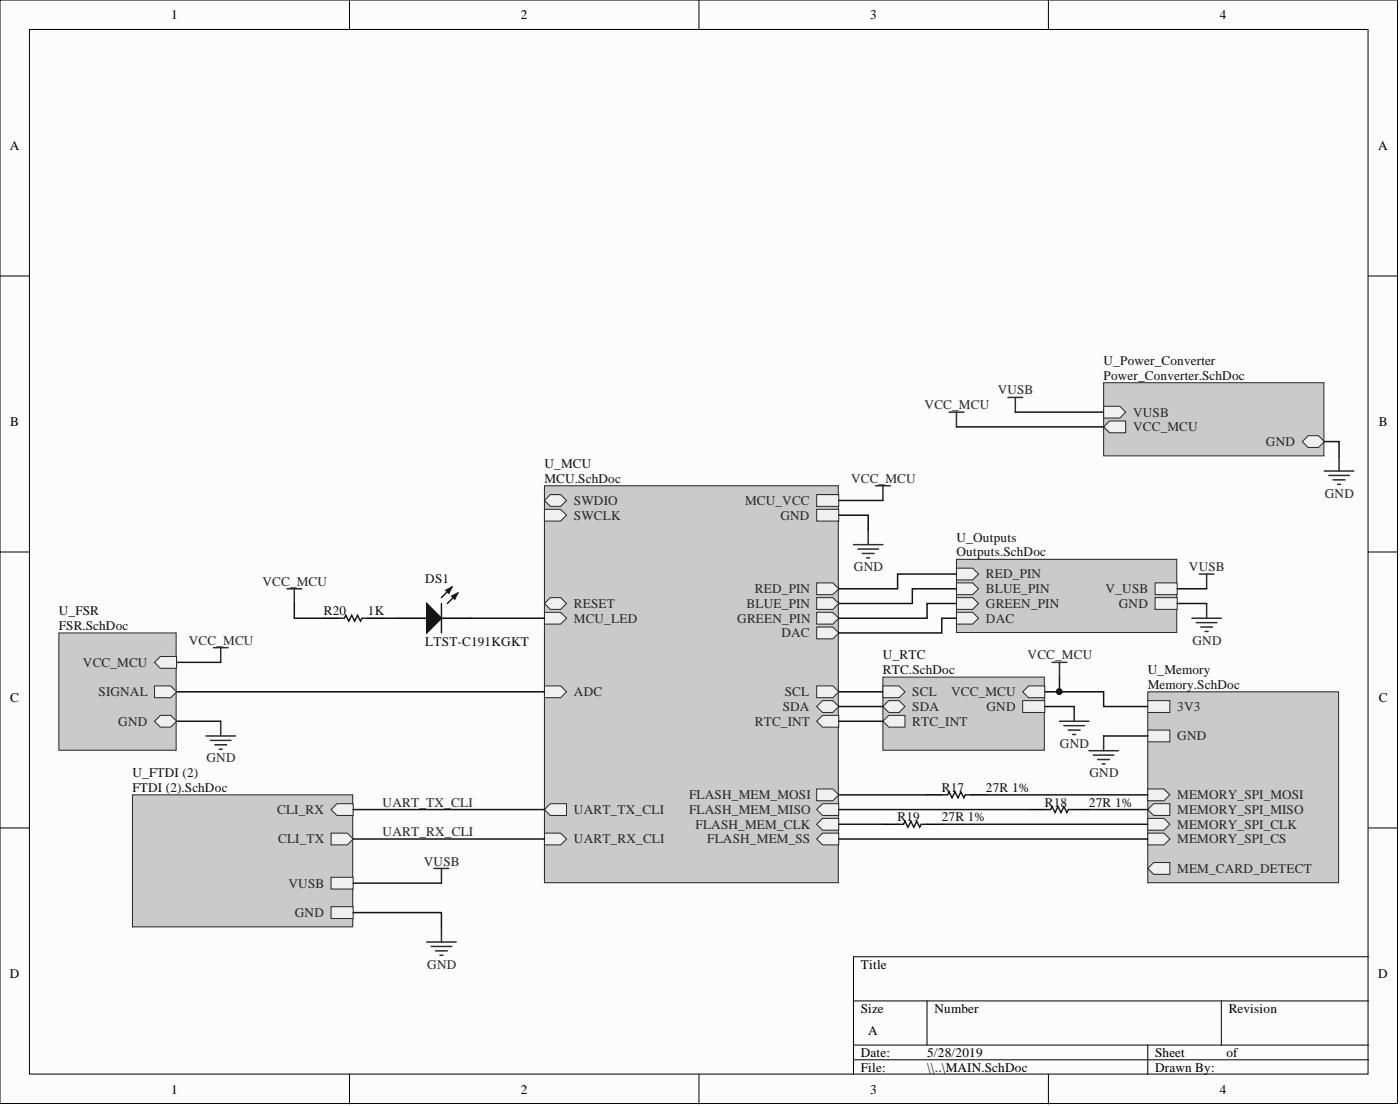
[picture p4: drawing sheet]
<svg xmlns="http://www.w3.org/2000/svg" width="241mm" height="190mm" viewBox="0 0 241 190" stroke-linecap="round" stroke-linejoin="round" font-family="sans-serif">
<g fill="#fcfcfc" stroke="#000" stroke-width=".17">
<path d="M0 0h240.9v190.1h-240.9z"/>
<path d="M5.1 5.1h230.7v179.9h-230.7z"/>
</g>
<g fill="none" stroke="#000" stroke-width=".17">
<path d="M60.2 0v5.1M120.5 0v5.1M180.7 0v5.1M0 47.5h5.1M235.9 47.5h5M0 95.1h5.1M235.9 95.1h5M0 142.6h5.1M235.9 142.6h5M147.1 172.4h88.8M159.8 172.4v7.6M210.5 172.4v7.6"/>
<path d="M235.9 164.8h-88.8v20.3M60.2 185.1v5M120.5 185.1v5M147.1 180h88.8M147.1 182.5h88.8M180.7 185.1v5M197.8 180v5.1"/>
</g>
<path d="M93.8 83.7h50.7v68.3h-50.7z" fill="#cacaca" stroke="#262626" stroke-width=".17"/>
<path d="M93.8 86.2l1.1-1h1.7l1 1-1 1h-1.7z" fill-rule="evenodd" fill="#f0f0f0"/>
<path d="M93.8 86.2l1.1-1h1.7l1 1-1 1h-1.7z" fill="none" stroke="#262626" stroke-width=".17"/>
<path d="M93.8 87.7h2.8l1 1-1 1.1h-2.8z" fill-rule="evenodd" fill="#f0f0f0"/>
<path d="M93.8 87.7h2.8l1 1-1 1.1h-2.8z" fill="none" stroke="#262626" stroke-width=".17"/>
<path d="M93.8 139.4l1.1-1h2.7v2.1h-2.7z" fill-rule="evenodd" fill="#f0f0f0"/>
<path d="M93.8 139.4l1.1-1h2.7v2.1h-2.7z" fill="none" stroke="#262626" stroke-width=".17"/>
<path d="M93.8 143.5h2.8l1 1-1 1h-2.8z" fill-rule="evenodd" fill="#f0f0f0"/>
<path d="M93.8 143.5h2.8l1 1-1 1h-2.8z" fill="none" stroke="#262626" stroke-width=".17"/>
<path d="M140.8 144.5l1-1h2.8v2h-2.8z" fill-rule="evenodd" fill="#f0f0f0"/>
<path d="M140.8 144.5l1-1h2.8v2h-2.8z" fill="none" stroke="#262626" stroke-width=".17"/>
<path d="M140.8 142l1-1h2.8v2h-2.8z" fill-rule="evenodd" fill="#f0f0f0"/>
<path d="M140.8 142l1-1h2.8v2h-2.8z" fill="none" stroke="#262626" stroke-width=".17"/>
<path d="M140.8 139.4l1-1h2.8v2.1h-2.8z" fill-rule="evenodd" fill="#f0f0f0"/>
<path d="M140.8 139.4l1-1h2.8v2.1h-2.8z" fill="none" stroke="#262626" stroke-width=".17"/>
<path d="M140.8 135.9h2.8l1 1-1 1h-2.8z" fill-rule="evenodd" fill="#f0f0f0"/>
<path d="M140.8 135.9h2.8l1 1-1 1h-2.8z" fill="none" stroke="#262626" stroke-width=".17"/>
<path d="M93.8 103.9l1.1-1h1.7l1 1-1 1.1h-1.7z" fill-rule="evenodd" fill="#f0f0f0"/>
<path d="M93.8 103.9l1.1-1h1.7l1 1-1 1.1h-1.7z" fill="none" stroke="#262626" stroke-width=".17"/>
<path d="M93.8 105.5h2.8l1 1-1 1h-2.8z" fill-rule="evenodd" fill="#f0f0f0"/>
<path d="M93.8 105.5h2.8l1 1-1 1h-2.8z" fill="none" stroke="#262626" stroke-width=".17"/>
<path d="M140.8 85.2h3.8v2h-3.8z" fill-rule="evenodd" fill="#f0f0f0"/>
<path d="M140.8 85.2h3.8v2h-3.8z" fill="none" stroke="#262626" stroke-width=".17"/>
<path d="M140.8 87.7h3.8v2.1h-3.8z" fill-rule="evenodd" fill="#f0f0f0"/>
<path d="M140.8 87.7h3.8v2.1h-3.8z" fill="none" stroke="#262626" stroke-width=".17"/>
<path d="M140.8 121.7l1-1h1.8l1 1-1 1h-1.8z" fill-rule="evenodd" fill="#f0f0f0"/>
<path d="M140.8 121.7l1-1h1.8l1 1-1 1h-1.8z" fill="none" stroke="#262626" stroke-width=".17"/>
<path d="M140.8 118.1h2.8l1 1.1-1 1h-2.8z" fill-rule="evenodd" fill="#f0f0f0"/>
<path d="M140.8 118.1h2.8l1 1.1-1 1h-2.8z" fill="none" stroke="#262626" stroke-width=".17"/>
<path d="M140.8 108h2.8l1 1-1 1h-2.8z" fill-rule="evenodd" fill="#f0f0f0"/>
<path d="M140.8 108h2.8l1 1-1 1h-2.8z" fill="none" stroke="#262626" stroke-width=".17"/>
<path d="M140.8 100.4h2.8l1 1-1 1h-2.8z" fill-rule="evenodd" fill="#f0f0f0"/>
<path d="M140.8 100.4h2.8l1 1-1 1h-2.8z" fill="none" stroke="#262626" stroke-width=".17"/>
<path d="M140.8 105.5h2.8l1 1-1 1h-2.8z" fill-rule="evenodd" fill="#f0f0f0"/>
<path d="M140.8 105.5h2.8l1 1-1 1h-2.8z" fill="none" stroke="#262626" stroke-width=".17"/>
<path d="M140.8 102.9h2.8l1 1-1 1.1h-2.8z" fill-rule="evenodd" fill="#f0f0f0"/>
<path d="M140.8 102.9h2.8l1 1-1 1.1h-2.8z" fill="none" stroke="#262626" stroke-width=".17"/>
<path d="M93.8 118.1h2.8l1 1.1-1 1h-2.8z" fill-rule="evenodd" fill="#f0f0f0"/>
<path d="M93.8 118.1h2.8l1 1.1-1 1h-2.8z" fill="none" stroke="#262626" stroke-width=".17"/>
<path d="M140.8 124.2l1-1h2.8v2h-2.8z" fill-rule="evenodd" fill="#f0f0f0"/>
<path d="M140.8 124.2l1-1h2.8v2h-2.8z" fill="none" stroke="#262626" stroke-width=".17"/>
<path d="M197.8 119.2h32.9v32.8h-32.9z" fill="#cacaca" stroke="#262626" stroke-width=".17"/>
<path d="M197.8 135.9h2.8l1 1-1 1h-2.8z" fill-rule="evenodd" fill="#f0f0f0"/>
<path d="M197.8 135.9h2.8l1 1-1 1h-2.8z" fill="none" stroke="#262626" stroke-width=".17"/>
<path d="M197.8 139.4l1-1h2.8v2.1h-2.8z" fill-rule="evenodd" fill="#f0f0f0"/>
<path d="M197.8 139.4l1-1h2.8v2.1h-2.8z" fill="none" stroke="#262626" stroke-width=".17"/>
<path d="M197.8 141h2.8l1 1-1 1h-2.8z" fill-rule="evenodd" fill="#f0f0f0"/>
<path d="M197.8 141h2.8l1 1-1 1h-2.8z" fill="none" stroke="#262626" stroke-width=".17"/>
<path d="M197.8 143.5h2.8l1 1-1 1h-2.8z" fill-rule="evenodd" fill="#f0f0f0"/>
<path d="M197.8 143.5h2.8l1 1-1 1h-2.8z" fill="none" stroke="#262626" stroke-width=".17"/>
<path d="M197.8 149.6l1-1h2.8v2h-2.8z" fill-rule="evenodd" fill="#f0f0f0"/>
<path d="M197.8 149.6l1-1h2.8v2h-2.8z" fill="none" stroke="#262626" stroke-width=".17"/>
<path d="M197.8 125.8h3.8v2h-3.8z" fill-rule="evenodd" fill="#f0f0f0"/>
<path d="M197.8 125.8h3.8v2h-3.8z" fill="none" stroke="#262626" stroke-width=".17"/>
<path d="M197.8 120.7h3.8v2h-3.8z" fill-rule="evenodd" fill="#f0f0f0"/>
<path d="M197.8 120.7h3.8v2h-3.8z" fill="none" stroke="#262626" stroke-width=".17"/>
<g fill="none" stroke="#262626" stroke-width=".25">
<path d="M147.1 93.8h5.1M147.9 94.6h3.5M148.6 95.3h2.1M149.4 96.1h.5M149.6 91.3v2.5M187.7 129.3h5.1M188.4 130.1h3.6M189.2 130.8h2M190 131.6h.5M190.2 126.8v2.5M74.8 149.6h2.6M76.1 149.6v2.5"/>
<path d="M76.1 159.7v2.6M73.6 162.3h5M74.3 163h3.6M75.1 163.8h2M75.8 164.5h.5"/>
</g>
<path d="M68.5 106.5h5.1M76.1 106.5h5.1M159.8 136.9h2.5M167.4 136.9h2.5M177.5 139.4h2.6M185.1 139.4h2.6M152.2 142h2.5M159.8 142h2.5" fill="none" stroke="#000" stroke-width=".25"/>
<path d="M162.3 136.9h1l.3-.5 .5 1 .5-1 .5 1 .5-1 .5 1 .3-.5h1M180.1 139.4h1l.2-.5 .5 1 .6-1 .5 1 .5-1 .5 1 .2-.5h1M154.7 142h1l.3-.5 .5 1 .5-1 .5 1 .5-1 .5 1 .3-.5h1" fill="none" stroke="#1c1c1c" stroke-width=".25"/>
<path d="M73.6 103.9l2.5 2.6-2.5 2.5z" fill="#1c1c1c"/>
<path d="M73.6 103.9l2.5 2.6-2.5 2.5zM77.9 101.2l-1.8 1.7M78.9 102.2l-1.8 1.7" fill="none" stroke="#1c1c1c" stroke-width=".25"/>
<path d="M77.9 102.7l1-.5-.5 1z" fill="#1c1c1c"/>
<path d="M77.9 102.7l1-.5-.5 1z" fill="none" stroke="#1c1c1c" stroke-width=".25"/>
<path d="M76.8 101.7l1.1-.5-.5 1z" fill="#1c1c1c"/>
<path d="M58.3 106.5h1l.3-.5 .5 1 .5-1 .5 1 .5-1 .5 1 .3-.5h1M76.1 103.9v5.1M76.8 101.7l1.1-.5-.5 1z" fill="none" stroke="#1c1c1c" stroke-width=".25"/>
<path d="M55.8 106.5h2.5M63.4 106.5h2.5" fill="none" stroke="#000" stroke-width=".25"/>
<path d="M150.9 83.7h2.5M152.2 83.7v2.5M49.5 101.4h2.5M50.7 101.4v2.5" fill="none" stroke="#262626" stroke-width=".25"/>
<path d="M152.2 116.6h27.8v12.6h-27.8z" fill="#cacaca" stroke="#262626" stroke-width=".17"/>
<path d="M152.2 118.1h2.8l1 1.1-1 1h-2.8z" fill-rule="evenodd" fill="#f0f0f0"/>
<path d="M152.2 118.1h2.8l1 1.1-1 1h-2.8z" fill="none" stroke="#262626" stroke-width=".17"/>
<path d="M152.2 124.2l1-1h2.8v2h-2.8z" fill-rule="evenodd" fill="#f0f0f0"/>
<path d="M152.2 124.2l1-1h2.8v2h-2.8z" fill="none" stroke="#262626" stroke-width=".17"/>
<path d="M152.2 121.7l1-1h1.8l1 1-1 1h-1.8z" fill-rule="evenodd" fill="#f0f0f0"/>
<path d="M152.2 121.7l1-1h1.8l1 1-1 1h-1.8z" fill="none" stroke="#262626" stroke-width=".17"/>
<path d="M176.3 119.2l1-1.1h2.8v2.1h-2.8z" fill-rule="evenodd" fill="#f0f0f0"/>
<path d="M176.3 119.2l1-1.1h2.8v2.1h-2.8z" fill="none" stroke="#262626" stroke-width=".17"/>
<path d="M176.3 120.7h3.8v2h-3.8z" fill-rule="evenodd" fill="#f0f0f0"/>
<path d="M176.3 120.7h3.8v2h-3.8z" fill="none" stroke="#262626" stroke-width=".17"/>
<path d="M164.9 96.3h37.9v12.6h-37.9z" fill="#cacaca" stroke="#262626" stroke-width=".17"/>
<path d="M164.9 97.9h2.7l1.1 1-1.1 1h-2.7z" fill-rule="evenodd" fill="#f0f0f0"/>
<path d="M164.9 97.9h2.7l1.1 1-1.1 1h-2.7z" fill="none" stroke="#262626" stroke-width=".17"/>
<path d="M164.9 100.4h2.7l1.1 1-1.1 1h-2.7z" fill-rule="evenodd" fill="#f0f0f0"/>
<path d="M164.9 100.4h2.7l1.1 1-1.1 1h-2.7z" fill="none" stroke="#262626" stroke-width=".17"/>
<path d="M164.9 102.9h2.7l1.1 1-1.1 1.1h-2.7z" fill-rule="evenodd" fill="#f0f0f0"/>
<path d="M164.9 102.9h2.7l1.1 1-1.1 1.1h-2.7z" fill="none" stroke="#262626" stroke-width=".17"/>
<path d="M164.9 105.5h2.7l1.1 1-1.1 1h-2.7z" fill-rule="evenodd" fill="#f0f0f0"/>
<path d="M164.9 105.5h2.7l1.1 1-1.1 1h-2.7z" fill="none" stroke="#262626" stroke-width=".17"/>
<path d="M199.1 100.4h3.8v2h-3.8z" fill-rule="evenodd" fill="#f0f0f0"/>
<path d="M199.1 100.4h3.8v2h-3.8z" fill="none" stroke="#262626" stroke-width=".17"/>
<path d="M199.1 102.9h3.8v2.1h-3.8z" fill-rule="evenodd" fill="#f0f0f0"/>
<path d="M199.1 102.9h3.8v2.1h-3.8z" fill="none" stroke="#262626" stroke-width=".17"/>
<path d="M190.2 65.9h38v12.6h-38z" fill="#cacaca" stroke="#262626" stroke-width=".17"/>
<path d="M190.2 70h2.8l1 1-1 1h-2.8z" fill-rule="evenodd" fill="#f0f0f0"/>
<path d="M190.2 70h2.8l1 1-1 1h-2.8z" fill="none" stroke="#262626" stroke-width=".17"/>
<path d="M190.2 73.5l1-1h2.8v2h-2.8z" fill-rule="evenodd" fill="#f0f0f0"/>
<path d="M190.2 73.5l1-1h2.8v2h-2.8z" fill="none" stroke="#262626" stroke-width=".17"/>
<path d="M224.5 76.1l1-1.1h1.7l1.1 1.1-1.1 1h-1.7z" fill-rule="evenodd" fill="#f0f0f0"/>
<path d="M224.5 76.1l1-1.1h1.7l1.1 1.1-1.1 1h-1.7z" fill="none" stroke="#262626" stroke-width=".17"/>
<g fill="none" stroke="#262626" stroke-width=".25">
<path d="M163.6 71h2.5M164.9 71v2.5M173.7 68.5h2.6M175 68.5v2.5M206.7 98.9h2.5M208 98.9v2.5M181.3 114.1h2.6M182.6 114.1v2.5M205.4 106.5h5.1M206.2 107.2h3.5M207 108h2M207.7 108.8h.5"/>
<path d="M208 103.9v2.6M182.6 124.2h5.1M183.4 125h3.5M184.1 125.8h2.1M184.9 126.5h.5M185.1 121.7v2.5"/>
</g>
<path d="M10.1 109h20.3v20.2h-20.3z" fill="#cacaca" stroke="#262626" stroke-width=".17"/>
<path d="M26.6 114.1l1-1h2.8v2h-2.8z" fill-rule="evenodd" fill="#f0f0f0"/>
<path d="M26.6 114.1l1-1h2.8v2h-2.8z" fill="none" stroke="#262626" stroke-width=".17"/>
<path d="M26.6 118.1h2.8l1 1.1-1 1h-2.8z" fill-rule="evenodd" fill="#f0f0f0"/>
<path d="M26.6 118.1h2.8l1 1.1-1 1h-2.8z" fill="none" stroke="#262626" stroke-width=".17"/>
<path d="M26.6 124.2l1-1h1.8l1 1-1 1h-1.8z" fill-rule="evenodd" fill="#f0f0f0"/>
<path d="M26.6 124.2l1-1h1.8l1 1-1 1h-1.8z" fill="none" stroke="#262626" stroke-width=".17"/>
<path d="M36.8 111.6h2.5M38 111.6v2.5M35.5 126.8h5.1M36.3 127.5h3.5M37 128.3h2.1M37.8 129h.5M38 124.2v2.6" fill="none" stroke="#262626" stroke-width=".25"/>
<path d="M22.8 136.9h38v22.7h-38z" fill="#cacaca" stroke="#262626" stroke-width=".17"/>
<path d="M57.1 139.4l1-1h2.8v2.1h-2.8z" fill-rule="evenodd" fill="#f0f0f0"/>
<path d="M57.1 139.4l1-1h2.8v2.1h-2.8z" fill="none" stroke="#262626" stroke-width=".17"/>
<path d="M57.1 143.5h2.8l1 1-1 1h-2.8z" fill-rule="evenodd" fill="#f0f0f0"/>
<path d="M57.1 143.5h2.8l1 1-1 1h-2.8z" fill="none" stroke="#262626" stroke-width=".17"/>
<path d="M57.1 151.1h3.8v2h-3.8z" fill-rule="evenodd" fill="#f0f0f0"/>
<path d="M57.1 151.1h3.8v2h-3.8z" fill="none" stroke="#262626" stroke-width=".17"/>
<path d="M57.1 156.2h3.8v2h-3.8z" fill-rule="evenodd" fill="#f0f0f0"/>
<path d="M57.1 156.2h3.8v2h-3.8z" fill="none" stroke="#262626" stroke-width=".17"/>
<g fill="none" stroke="#0e0e0e" stroke-width=".25">
<path d="M164.9 73.5h25.3M175 71h15.2M228.3 76.1h2.5v2.5M144.6 88.7h5v2.6M144.6 86.2h7.6M164.9 98.9h-10.2v2.5h-10.1M30.4 119.2h63.4M30.4 114.1h7.6M50.7 103.9v2.6h5.1M65.9 106.5h2.6M81.2 106.5h12.6M144.6 119.2h7.6"/>
<path d="M164.9 106.5h-2.6v2.5h-17.7M164.9 103.9h-5.1v2.6h-15.2M164.9 101.4h-7.7v2.5h-12.6M182.6 116.6v2.6h-2.5M182.6 119.2h7.6v2.5h7.6M202.9 101.4h5.1M202.9 103.9h5.1M30.4 124.2h7.6M60.9 139.4h32.9M144.6 139.4h32.9M144.6 136.9h15.2M144.6 121.7h7.6"/>
<path d="M144.6 124.2h7.6M169.9 136.9h27.9M180.1 121.7h5M187.7 139.4h10.1M190.2 126.8h7.6M60.9 157.2h15.2v2.5M60.9 152.1h15.2M60.9 144.5h32.9M144.6 144.5h53.2M144.6 142h7.6M162.3 142h35.5"/>
</g>
<circle cx="182.6" cy="119.1" r=".47" fill="#0e0e0e" stroke="#0e0e0e" stroke-width=".17"/>
<path d="M230.8 78.6v2.5M228.3 81.1h5M229 81.9h3.6M229.8 82.7h2M230.5 83.4h.6" fill="none" stroke="#262626" stroke-width=".25"/>
<g font-size="2.3">
<text x="29.5" y="3.3">1</text>
<text x="89.8" y="3.3">2</text>
<text x="150" y="3.3">3</text>
<text x="210.3" y="3.3">4</text>
<text x="1.7" y="25.8">A</text>
<text x="237.6" y="25.8">A</text>
<text x="1.8" y="73.4">B</text>
<text x="237.6" y="73.4">B</text>
<text x="1.8" y="120.9">C</text>
<text x="237.6" y="120.9">C</text>
<text x="148.4" y="166.8">Title</text>
<text x="1.7" y="168.4">D</text>
<text x="237.6" y="168.4">D</text>
<text x="148.4" y="174.4">Size</text>
<text x="149.6" y="178.2">A</text>
<text x="161.1" y="174.4">Number</text>
<text x="211.8" y="174.4">Revision</text>
<text x="148.4" y="182">Date:</text>
<text x="148.4" y="184.6">File:</text>
<text x="159.8" y="182">5/28/2019</text>
<text x="159.8" y="184.6">\\..\MAIN.SchDoc</text>
<text x="199.1" y="182">Sheet</text>
<text x="199.1" y="184.6">Drawn By:</text>
<text x="211.4" y="182">of</text>
<text x="29.5" y="188.4">1</text>
<text x="89.8" y="188.4">2</text>
<text x="150" y="188.4">3</text>
<text x="210.3" y="188.4">4</text>
</g>
<g font-size="2.3" fill="#0e0e0e">
<text x="190.2" y="62.9">U_Power_Converter</text>
<text x="190.2" y="65.4">Power_Converter.SchDoc</text>
<text x="93.8" y="80.6">U_MCU</text>
<text x="93.8" y="83.2">MCU.SchDoc</text>
<text x="164.9" y="93.3">U_Outputs</text>
<text x="164.9" y="95.8">Outputs.SchDoc</text>
<text x="73.3" y="100.4">DS1</text>
<text x="10.1" y="106">U_FSR</text>
<text x="55.8" y="106">R20</text>
<text x="63.4" y="106">1K</text>
<text x="10.1" y="108.5">FSR.SchDoc</text>
<text x="73.3" y="111.3">LTST-C191KGKT</text>
<text x="152.2" y="113.6">U_RTC</text>
<text x="152.2" y="116.1">RTC.SchDoc</text>
<text x="197.8" y="116.1">U_Memory</text>
<text x="197.8" y="118.7">Memory.SchDoc</text>
<text x="22.8" y="133.9">U_FTDI (2)</text>
<text x="22.8" y="136.4">FTDI (2).SchDoc</text>
<text x="162.3" y="136.4">R17</text>
<text x="169.9" y="136.4">27R 1%</text>
<text x="154.7" y="141.5">R19</text>
<text x="162.3" y="141.5">27R 1%</text>
<text x="180.1" y="138.9">R18</text>
<text x="187.7" y="138.9">27R 1%</text>
</g>
<g font-size="2.3" fill="#262626">
<text x="159.4" y="70.5">VCC_MCU</text>
<text x="172" y="67.9">VUSB</text>
<text x="195.3" y="71.8">VUSB</text>
<text x="195.3" y="74.3">VCC_MCU</text>
<text x="218.2" y="76.8">GND</text>
<text x="146.7" y="83.2">VCC_MCU</text>
<text x="98.9" y="87">SWDIO</text>
<text x="98.9" y="89.5">SWCLK</text>
<text x="128.4" y="87">MCU_VCC</text>
<text x="134.5" y="89.5">GND</text>
<text x="228.3" y="85.7">GND</text>
<text x="45.2" y="100.9">VCC_MCU</text>
<text x="147.2" y="98.4">GND</text>
<text x="169.9" y="99.6">RED_PIN</text>
<text x="204.9" y="98.4">VUSB</text>
<text x="98.9" y="104.7">RESET</text>
<text x="98.9" y="107.2">MCU_LED</text>
<text x="127.1" y="107.2">GREEN_PIN</text>
<text x="128.7" y="104.7">BLUE_PIN</text>
<text x="130.1" y="102.2">RED_PIN</text>
<text x="169.9" y="102.2">BLUE_PIN</text>
<text x="169.9" y="104.7">GREEN_PIN</text>
<text x="169.9" y="107.2">DAC</text>
<text x="190.6" y="102.2">V_USB</text>
<text x="192.8" y="104.7">GND</text>
<text x="32.5" y="111">VCC_MCU</text>
<text x="134.7" y="109.8">DAC</text>
<text x="177.1" y="113.6">VCC_MCU</text>
<text x="205.5" y="111">GND</text>
<text x="14.3" y="114.9">VCC_MCU</text>
<text x="17" y="119.9">SIGNAL</text>
<text x="98.9" y="119.9">ADC</text>
<text x="135.3" y="119.9">SCL</text>
<text x="157.2" y="119.9">SCL</text>
<text x="163.9" y="119.9">VCC_MCU</text>
<text x="20.4" y="125">GND</text>
<text x="130.1" y="125">RTC_INT</text>
<text x="134.9" y="122.5">SDA</text>
<text x="157.2" y="125">RTC_INT</text>
<text x="157.2" y="122.5">SDA</text>
<text x="170" y="122.5">GND</text>
<text x="202.9" y="122.5">3V3</text>
<text x="35.6" y="131.3">GND</text>
<text x="182.7" y="128.8">GND</text>
<text x="202.9" y="127.5">GND</text>
<text x="118.8" y="137.7">FLASH_MEM_MOSI</text>
<text x="187.8" y="133.9">GND</text>
<text x="202.9" y="137.7">MEMORY_SPI_MOSI</text>
<text x="47.8" y="140.2">CLI_RX</text>
<text x="65.9" y="138.9">UART_TX_CLI</text>
<text x="98.9" y="140.2">UART_TX_CLI</text>
<text x="118.8" y="140.2">FLASH_MEM_MISO</text>
<text x="119.9" y="142.7">FLASH_MEM_CLK</text>
<text x="202.9" y="140.2">MEMORY_SPI_MISO</text>
<text x="202.9" y="142.7">MEMORY_SPI_CLK</text>
<text x="47.9" y="145.3">CLI_TX</text>
<text x="65.9" y="144">UART_RX_CLI</text>
<text x="73" y="149.1">VUSB</text>
<text x="98.9" y="145.3">UART_RX_CLI</text>
<text x="121.9" y="145.3">FLASH_MEM_SS</text>
<text x="202.9" y="145.3">MEMORY_SPI_CS</text>
<text x="49.7" y="152.9">VUSB</text>
<text x="202.9" y="150.3">MEM_CARD_DETECT</text>
<text x="50.8" y="157.9">GND</text>
<text x="73.6" y="166.8">GND</text>
</g>
</svg>
